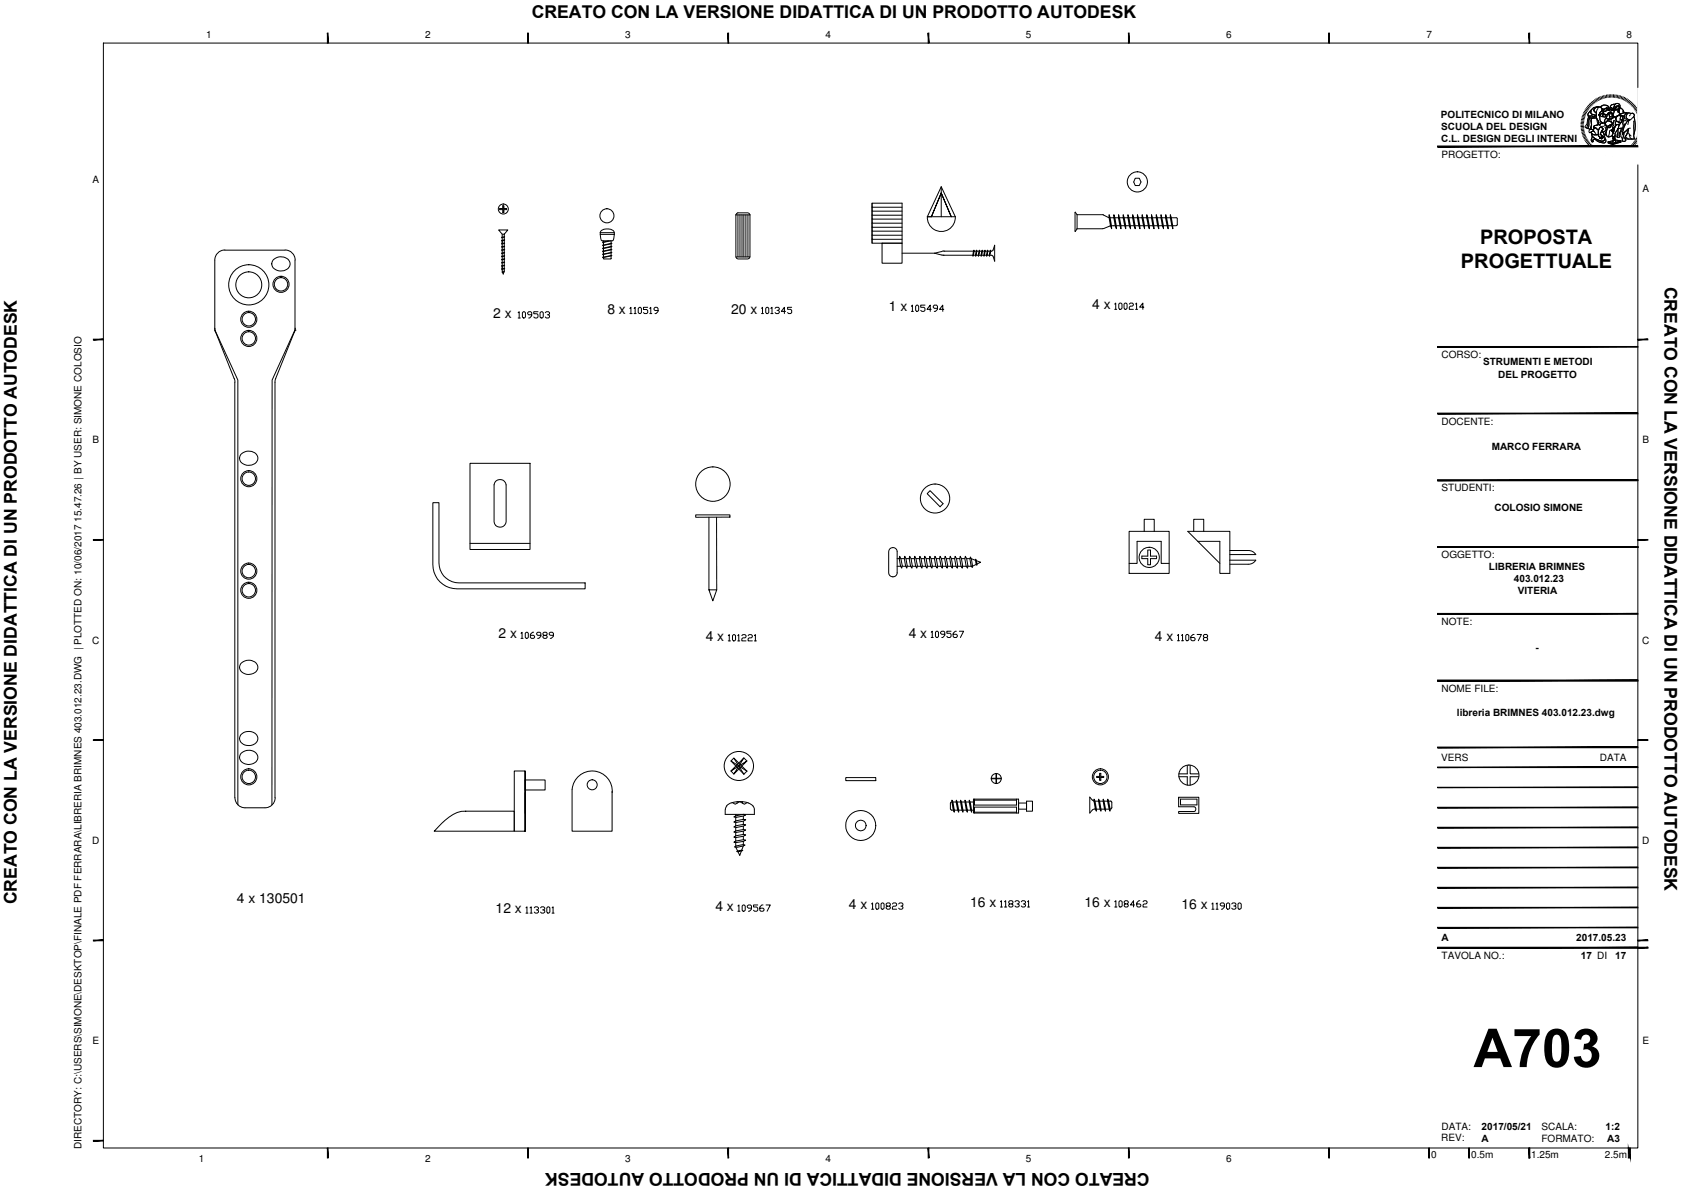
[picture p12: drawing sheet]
<svg xmlns="http://www.w3.org/2000/svg" width="420mm" height="297mm" viewBox="0 0 420 297" stroke-linecap="round" stroke-linejoin="round" font-family="sans-serif">
<g fill="none" stroke="#000" stroke-width=".25">
<path d="M25.8 10.8h383.1v275.8h-383.1zM81.7 8.3h.2v2.5zM81.7 8.3l.2 2.5h-.2zM131.7 8.3h.2v2.5zM131.7 8.3l.2 2.5h-.2zM181.7 8.3h.2v2.5zM181.7 8.3l.2 2.5h-.2zM231.7 8.3h.2v2.5zM231.7 8.3l.2 2.5h-.2zM281.7 8.3h.2v2.5zM281.7 8.3l.2 2.5h-.2zM331.7 8.3h.2v2.5z"/>
<path d="M331.7 8.3l.2 2.5h-.2zM381.7 8.3h.2v2.5zM381.7 8.3l.2 2.5h-.2zM394.7 30.9h.6M394.7 31.2h.6M394.7 31.6h.6M394.7 30.5l.7 .1M394.7 30.2l.7 .1M394.8 29.8l.7 .1M394.9 29.5l.6 .1M395 29.1l.6 .2M395.1 28.8l.6 .2"/>
<path d="M395.2 28.4l.6 .3M395.3 28.1l.7 .3M395.4 31.9l-.7 .1M395.4 32.2l-.7 .1M395.5 32.5l-.7 .1M395.5 27.8l.6 .3M395.5 32.8l-.6 .2M395.6 33.1l-.6 .3M395.7 27.5l.6 .3M395.7 33.5l-.7 .2M395.8 33.8l-.6 .2M395.8 27.2l.6 .3"/>
<path d="M395.9 34.1l-.6 .3M396.1 26.9l.5 .4M396.1 34.4l-.6 .3M396.2 34.7l-.6 .3M396.3 26.6l.5 .4M396.4 34.9l-.6 .4M396.5 26.3l.5 .5M396.5 28.9l1 .1a.58 .58 0 0 0 1-.2l.1 .6-.4 .1-1.2-.1-.4-.2zM396.6 28.9v.4M396.6 35.2l-.6 .4M396.7 29.4l-.2 .4-.1 1.5-.4 .6 .4 .2M396.7 26l.5 .5"/>
<path d="M396.8 35.5l-.6 .4M396.9 29.5h.6l-.3 .6v2.1l-.2 .1-.6-.3zM396.9 27.8l.3-.2-.1 .6 .2 .2 1.1 .4a.89 .89 0 0 1-1.2 .2h-.4l-.4-.3v-.3zM396.9 25.8l.6 .5M396.9 35.7l-.5 .5M397 29.4l-.3 .6v1.5l-.3 .6 .7 .2M397.2 27.6l-.8 .8v.3l.4 .3h.7a.6 .6 0 0 0 1-.2M397.2 36l-.5 .4M397.2 33l.2 .4 .6 .3 1-.2M397.2 25.5l.5 .5M397.4 33.4l.6 .3h.7a.31 .31 0 0 1 .4 0 .31 .31 0 0 1 0 .3l.4 .3-.1 .2 .2-.2 .3 .4-.2-.6 .3 .4-.1-.4 .4 .2-.3-.4a.45 .45 0 0 1-.4-.3 .45 .45 0 0 1 .1-.5l.1-.3a.76 .76 0 0 1 .6 .8l.3 1.1-.5 .5h-.6l-1.6-.8-.5-.5zM397.4 33.4l.1 .5 .7 .7 1.9 .8"/>
<path d="M397.4 29.5l1.2-.1 .4 .8 .1 .9-.7 .2a.42 .42 0 0 0-.5 .2 .42 .42 0 0 0 .1 .5l-.2 .5-.6-.3v-2.1zM397.4 27.3l.5-.5 1.3-.1a.95 .95 0 0 0-1.2 1l.5 .4v.7l-1.2-.4-.2-.3zM397.4 36.2l-.5 .5M397.5 29.5l-.3 .4 .1 2.4M397.5 25.3l.4 .5M397.5 34l.7 .6 1.4 .6 .9-.1 .2-.5 .2 .5-.4 .6-1.7-.4a.74 .74 0 0 0-1.2-.3v.1l.2 .1-.1 .2a.61 .61 0 0 1-.5-.5 .61 .61 0 0 1 .3-.6zM397.5 34v.3a.69 .69 0 0 0 .1 1.1l.2-.2-.2-.1a.52 .52 0 0 1 .5-.4 .52 .52 0 0 1 .5 .4l.9 .5h1.2a.5 .5 0 0 0 .1-.8l-.1-.2M397.6 36.4l-.4 .6M397.7 32.5a.52 .52 0 0 0-.8-.2 .52 .52 0 0 0 .1 .8l.5-.3h.5l.4 .5M397.8 25.1l.4 .6M397.9 36.7l-.4 .5M397.9 32.1l.4-.2 .8 .6-.1 1-1 .2-.6-.3-.2-.4 .7-.2-.1-.4z"/>
<path d="M398 31.4l1.1-.3 .4 .1 .3-.5 .9 .2 .4 .6 .1 .6-.7 .8a.34 .34 0 0 1-.6-.1 .34 .34 0 0 1 .3-.5 .55 .55 0 0 0-.6-.5 .55 .55 0 0 0-.5 .6l-.8-.5-.3 .1-.1-.2zM398.1 24.9l.4 .5M398.1 36.9l-.3 .5M398.2 27l.4-.2a.93 .93 0 0 1 1.4 .5l-.3 .6a.98 .98 0 0 0-.3 1.4l.2 1 .5 .4h-.4l-.2 .5h-.2l-.2-.2v-.5l-.5-1.1-.1-1.3-.3-.2a.53 .53 0 0 1-.3-.5 .53 .53 0 0 1 .3-.4zM398.3 31.8l.7 .7M398.3 31.9l-.3 .2a.4 .4 0 0 0-.1 .7M398.4 24.7l.3 .6M398.4 28.8l-1.1-.4-.2-.2 .1-.7 .7-.7 1.3-.1a.78 .78 0 0 1 .7 .6 .78 .78 0 0 1-.5 .9l-.3 .5 .4 1.4 .2 .3 .4 .2-.5 .2M398.4 37l-.4 .6M398.6 29.4l-1.4 .1-.6-.2-.2 .3a2.45 2.45 0 0 1-.7 2l.3 .3M398.7 29.8l.2 1.4M398.7 24.5l.3 .6"/>
<path d="M398.7 37.2l-.4 .6M398.9 27l-.4 1.1 .1 1.3 .5 1.1v.6l.4 .1 .1-.4M399 37.4l-.4 .6M399 24.3l.3 .7M399.1 31.1l-.7 .2a.42 .42 0 0 0-.5 .2 .42 .42 0 0 0 .1 .5h.1M399.2 26.7a.94 .94 0 0 0-1.2 1l.5 .3M399.2 37.5l-.3 .6M399.3 24.2l.3 .6M399.4 31.9a.47 .47 0 0 1 .6 .1 .47 .47 0 0 1-.1 .6l-.2 .5a.45 .45 0 0 0-.1 .5 .45 .45 0 0 0 .4 .3l.3 .3-.1 .1-.3-.2 .2 .4-.4-.4 .2 .5-.3-.3-.2 .2 .1-.2-.4-.3-.1-.5 .1-1zM399.4 31.9a.46 .46 0 0 1 .7 .1 .46 .46 0 0 1-.2 .6l-.2 .5a.4 .4 0 0 0-.2 .5 .4 .4 0 0 0 .4 .2l.4 .4-.4-.1 .2 .4-.4-.4 .2 .5-.3-.3-.2 .2v-.3l-.3-.2-.1-.5v-.9zM399.4 28.6l.3-.2a.39 .39 0 0 1 .4-.2 .39 .39 0 0 1 .4 .3l-.4 .2 .2 .4-.7-.1zM399.5 28l.9-.4-.1 .4a.42 .42 0 0 1-.6 .4l-.6 .3z"/>
<path d="M399.5 28.6l.1 .4 .7 .1M399.5 37.7l-.2 .6M399.6 26.8l.2-.3 .6-.3 .9 .2a.32 .32 0 0 1 .3 .2 .32 .32 0 0 1-.1 .4 .32 .32 0 0 1-.4-.2l-.4 .4-.8-.1M399.7 24.1l.2 .6M399.7 26.5l.5-.3 1.1 .2a.3 .3 0 0 1 .3 .4 .3 .3 0 0 1-.5 .1l-.8 .4-.5-.3a.24 .24 0 0 1-.2-.2 .24 .24 0 0 1 .1-.3zM399.9 37.8l-.3 .6M399.9 27.1l.4 .2 .8-.5a.55 .55 0 0 1 .2 .7 .55 .55 0 0 1-.6 .3l-.3-.2-.6 .2zM400 24l.2 .6M400.1 30.6a1.49 1.49 0 0 1 1.1 1.2l-.1 .6-.3 .2M400.2 37.9l-.2 .6M400.2 28.6h.9l-.3 .1a.37 .37 0 0 1-.4 .5 .37 .37 0 0 1-.2-.6zM400.2 33l.3 1a.78 .78 0 0 1 .1 .9 .78 .78 0 0 1-.9 .3"/>
<path d="M400.2 28.3l.3 .2M400.3 28l-.1 .2-1 .5M400.3 31.5l-.7 .2M400.3 23.9l.2 .6M400.4 27.6v.3l-.4 .3M400.5 38l-.2 .6M400.5 31.2l.7 .5M400.6 28.5l-.5 .2 .1 .4a.35 .35 0 0 0 .5 .1 .35 .35 0 0 0 .1-.5l.3-.1-.7 .1M400.6 31.7a.7 .7 0 0 1 .2 .9 .7 .7 0 0 1-1 .2M400.7 30.9v-.3l.5-.4h.5a.68 .68 0 0 1 .7 1l-.3-.1-.5 .3-.5 .1 .3 .3 .3 .1 .4-.2 .5-.8-.3-.5-1.1-.2-.5 .7-.2-.1v-.4l.5-.9 .2 .2h1.1l.2-.3 .3-.1v-.3l.6 .2-.1 .4 .3 .5a.79 .79 0 0 0-.2 1.2l-.3 .5a.8 .8 0 0 0-.7 .8l-.2-.1 .2 .3 .3-.1v.4l.2-.3-.4 1.1a1.08 1.08 0 0 1-1.4 0l-.4-.5 .3-.5 .2-1.1M400.7 30.6l.6-.5 .6 .1 .5 .3 .2 .5-.4 .1-.8 .5h-.3zM400.7 23.8l.1 .6"/>
<path d="M400.7 33.5l.8 .7M400.8 38.1l-.2 .6M400.9 27.6h.1M401 27.2l.2 .1M401 32.9l.1 .9M401 29.5l-.4 .6-.1 .7M401.1 23.7v.7M401.1 27.3h-.1M401.1 31.5l1.2-.4-.1 .5-.5 .3zM401.1 38.1l-.1 .7M401.1 32.3l-.3 1-.3 .4M401.3 31.7h-.1"/>
<path d="M401.3 27.4l.5-.2 .4 .1v-.1a.3 .3 0 0 1 .1 .5 .3 .3 0 0 1-.5-.1zM401.3 28.3l.3-.2h.8l.3 .4 .1 .8-.1 .2-.3-.2 .2-.6-.4-.6-.5 .1v.4a.7 .7 0 0 1-.1 1.2l-.6-.3zM401.4 27.1a.79 .79 0 0 1-.8 .7l-.2-.2-.6 .2M401.4 23.7l.1 .6M401.4 38.2l-.1 .7M401.5 35.4l2-.4 1.2 .2-2.1 .6zM401.5 35.4l1.1 .4v.3l-1.1-.4zM401.7 28.2l.5-.1 .3 .3 .1 .6-.2 .7h-.6l-.2-1.2zM401.7 23.6l.1 .7M401.7 38.2v.7M401.8 32.6l-.3 1.6 1-.2M401.8 27.2l.1-.3h.4l.4 .4-.3 .3"/>
<path d="M401.8 31.7h.1M401.9 27l.4-.1 .3 .2 .1 .3-.3 .2-.2-.4v.1l-.4-.1zM401.9 31.3l.2 .1M401.9 31.6l.1 .1M401.9 31.4h.1M402 28.4h.1M402.1 28.4l-.2 .1M402.1 38.2l-.1 .7M402.1 23.6v.7M402.2 32.4l.3 .1a.66 .66 0 0 1 .6-.7l-.4 1.3v-.4l-.3 .1zM402.2 27.3l-.4-.1-.5 .2h.3a.34 .34 0 0 0 .5 .4 .34 .34 0 0 0 .1-.6v.2M402.2 29.7v.7"/>
<path d="M402.3 31.2l-.1 .4-.5 .3-.4-.3M402.3 28.2l.2 .3-.1 .1M402.4 28.4l-.2-.3-.6 .2 .3 1-.2 .5-.7-.3 .3-1.1 .3-.3 .6-.1 .3 .3 .4 1-.3 .2-.2-.4M402.4 38.2v.7M402.4 23.6v.7M402.5 28.7l-.2 .1M402.5 28.5l.1 .4a.48 .48 0 0 1-.7 .1h-.1M402.5 29.4l-.1 .2-.6 .1M402.6 35.8l2.1-.6v.3l-2.1 .6zM402.6 35.8v.3M402.7 32.3l-.1 .8 .2-.3M402.7 27.4a.44 .44 0 0 1 .2 .8l-.2 .4"/>
<path d="M402.7 32h.1M402.7 38.2v.7M402.7 27l.2 .4M402.8 29l-.1-.5 .2-.3a.44 .44 0 0 0 .1-.5 .44 .44 0 0 0-.3-.3l-.3-.4a.42 .42 0 0 1-.4-.5 .42 .42 0 0 1 .4-.4l.5-.1a.26 .26 0 0 1 .3 .2 .26 .26 0 0 1-.2 .3v1.1h.2l.1-.5 .2 .3 .5-.1-.1 .6 .2-.1 .1 .2a.43 .43 0 0 1 .2 .5 .43 .43 0 0 1-.4 .3l-.6 .4M402.8 23.6v.7M402.9 32.3l-.2 .3M402.9 30l-.2 1.4M402.9 29.2l.4 .3M403 34h.1l.2 1.1-.3-.6-.3 .6zM403 31.2l-.4 .3 .1 .5M403 38.2l.1 .7M403.1 31.8a.66 .66 0 0 0-.6 .7l-.3 .1 .2 .2 .3-.1"/>
<path d="M403.1 30.1l-.4 .8M403.2 26.1l-.1-.1a.82 .82 0 0 0-1.1 .7l.1 .1M403.2 23.7l-.1 .6M403.3 27.1l.2 .3 .5-.1M403.3 25.9l.6-.1 .4 .2 .1 1.1-.4 .9 .2-1.3-.1-.4-.6 .2-.3 1.1h-.2a1.67 1.67 0 0 1 .3-1.7zM403.3 25.9l.6-.1a.85 .85 0 0 1 .5 1.2l-.2 .7-.2 .3 .2-1.3-.1-.4-.6 .2-.3 1.1h-.2a1.58 1.58 0 0 1 .3-1.7zM403.4 38.1l.1 .7M403.4 29.2l.2-.1a1.3 1.3 0 0 1 1.5-.1h.1a.74 .74 0 0 1-.2 1.1 .82 .82 0 0 1-1.4 0l-.3-.5zM403.4 26.8l.3 .1M403.5 26.5l.6-.2 .2 .5-.3 .5a.46 .46 0 0 1-.7-.1 .46 .46 0 0 1 .2-.7zM403.5 31.2l.8-.2-.4 1.1-.7 1.1v.8l-.3 .1-.2 .5-.2-1zM403.5 31.2l-1 2.4 .2 1 .4-.6 .2 1.3-.3-.8-.4 1 .1-.9"/>
<path d="M403.5 27.3h.1M403.5 30.2a.71 .71 0 0 0 0 1l.9-.3 .4-.5M403.5 23.7l-.1 .7M403.6 26.9h.1M403.6 27.2h.1M403.7 38.1l.1 .7M403.9 27l.2 .1M403.9 23.7l-.2 .7M404 32.1l.7-.1-.1 .7-.4 .6 .1 .6a.3 .3 0 0 1-.3 .4 .3 .3 0 0 1-.3-.4zM404 27l-.1 .1M404 38l.2 .7M404.1 27.8l.4 .6"/>
<path d="M404.2 30.3h.1M404.2 23.8l-.1 .7M404.3 28.7l.9-.5h.9l-.6 .9zM404.3 31l-.4 1.1-.7 1.1v.9M404.3 37.9l.2 .7M404.4 30.2l-.3 .1M404.4 26.8l.7 .5 .5 .8-.4 .1a.63 .63 0 0 1-.9 .1 .63 .63 0 0 1 0-1zM404.4 26.8l.7 .5 .2 .6M404.4 30.5v.1M404.6 23.9l-.2 .7M404.7 35.2v.3l-2.1 .6-1.1-.4v-.3l1.1 .4 2.1-.6a6.4 6.4 0 0 0-3.2 .2M404.7 37.8l.2 .7"/>
<path d="M404.7 32l-.1 .6a1.4 1.4 0 0 0-.2 1.6 .37 .37 0 0 1-.6 .1 .37 .37 0 0 1 0-.6l.1-1.5M404.9 30.2l.1-.1a.32 .32 0 0 1 .3 .3 .32 .32 0 0 1-.2 .3l.1 .5a.65 .65 0 0 1-.1 .7 .65 .65 0 0 1-.7 .1l-.5 .1 .4-1.1zM404.9 24l-.2 .7M404.9 37.7l.3 .7M405 28.9a.58 .58 0 0 1 .5 .6 .58 .58 0 0 1-.6 .6 .69 .69 0 0 1-.5 .5 .69 .69 0 0 1-.7-.3l-.3-.4 .1-.5 .6-.5 .6 .1-.3 1a.62 .62 0 0 0 .7-.7 .62 .62 0 0 0-.7-.6l-.9 .4-.1 .6M405 29.9l-.1 .4M405 27.7l.5 .5M405.1 32l-1.2 .1M405.1 33.4l-.1 .2 .3 .2M405.2 30.2v1.7l-.6 1.5 .2 .9 .3 .3M405.2 24.2l-.2 .6M405.2 37.6l.3 .6"/>
<path d="M405.4 33.1l1.2-1-.4 1.3a1.28 1.28 0 0 0-.4 1.7l-.2 .2-.6-.1zM405.5 29.1l.4-.8 .3-.1 .9 .2a.55 .55 0 0 1 .9 .1 .55 .55 0 0 1-.3 .8l-.3 .2a1.08 1.08 0 0 1-1.9-.2M405.5 37.5l.3 .6M405.5 30.9v.6M405.6 24.3l-.3 .6M405.8 37.3l.4 .6M405.9 24.5l-.3 .6M406 30.1h-.9M406 34.3l.6 .4M406.1 37.1l.4 .6M406.2 28.2a2.64 2.64 0 0 0-2 .5M406.2 24.6l-.4 .6"/>
<path d="M406.3 37l.5 .5M406.4 33.1l.8 .9M406.4 30.1l-1 1.7-.4 1.7 1.5-1.3 .5-.2M406.5 28.2l.6 .1a.57 .57 0 0 1 .7 .1 .57 .57 0 0 1 .1 .7l.3 1.6-.2 2.2a1.76 1.76 0 0 0 0 1.6l.2 .2-2.5-.1v-.3l.7-1.4 .2-.8-1.6 1.4 .5-2a2.02 2.02 0 0 1 1.4-1.6l-.8-.4a.93 .93 0 0 1 .2-1.2zM406.5 28.2l-.3 .3a.77 .77 0 0 0-.1 1l.8 .4M406.5 24.8l-.4 .6M406.6 32.1l-.4 1.3a1.4 1.4 0 0 0-.4 1.7l-.5 .2a.42 .42 0 0 1-.3-.3 .42 .42 0 0 1 .1-.5l.4-1.4M406.6 36.7l.4 .6M406.6 30.1l-.2 1M406.8 33.5l.2 .9 .4 .3M406.8 25.1l-.4 .5M406.9 36.5l.4 .6"/>
<path d="M407.1 25.3l-.5 .5M407.1 28.6l-.3 .3M407.1 36.3l.5 .5M407.4 25.5l-.5 .5M407.4 36.1l.4 .5M407.6 35.9l.5 .4M407.6 25.7l-.5 .5M407.8 35.6l.5 .4M407.8 30.2l.1 3.4M407.9 29.1a9.1 9.1 0 0 1 0 5l.3 .6-2.5-.1M407.9 26l-.5 .5M408 35.3l.5 .5"/>
<path d="M408.1 26.2l-.5 .5M408.2 35.1l.5 .4M408.3 26.5l-.5 .4M408.3 34.8l.6 .4M408.5 34.5l.6 .3M408.5 26.8l-.5 .4M408.6 34.2l.7 .3M408.8 27.1l-.6 .4M408.8 34l.6 .2M408.9 33.7l.6 .2M408.9 27.4l-.5 .3M409 33.3l.6 .2"/>
<path d="M409.1 27.7l-.6 .3M409.1 33l.6 .2M409.1 32.7l.7 .1M409.2 32.4l.7 .1M409.3 28l-.6 .3M409.3 32l.6 .1M409.3 31.5h.7M409.3 31.2h.7M409.3 31.7l.7 .1M409.4 28.4l-.6 .2M409.6 28.7l-.7 .2M409.6 29l-.6 .3"/>
<path d="M409.7 29.4l-.6 .1M409.8 29.7l-.6 .1M409.9 30.1l-.7 .1M409.9 30.4l-.6 .1M410 30.8h-.7M124.5 57.4h2.3l-.9 1.1h-.5zM124.7 52.1h.8M125.3 59.2l.7-.1-.7 .3zM125.4 58.5v2.3M125.5 52.1v-.7h.3v.7h.7v.2h-.7M125.5 52.1h-.8v.2h.8v.8h.3v-.8M125.8 51.4v.7h.7"/>
<path d="M125.8 52.3v.8M125.9 58.5v2.2M149.8 58.1v.4h3.6M149.8 58.1h3.6v.4M149.8 58.1a2 2 0 0 1 2.7-.9l.6 .3 .3 .6M149.9 58.5h.1M153.4 58.5l-.3 1.4-.3 .2h-2.6l-.4-1.6M183.7 53.6l.5-.5h2.5l.5 .5M183.7 53.6v10.5l.5 .5h2.5l.5-.5v-10.5M183.7 53.6h3.5M184.1 53.1h.1M184.2 53.6v10.5"/>
<path d="M184.7 53.6v10.5M185.2 53.6v10.5M185.7 53.6v10.5M186.2 53.6v10.5M186.7 53.6v10.5M217.7 51.7v1h7.5M217.7 52.7v1h7.5M217.7 53.7v1h7.5M217.7 54.7v1h7.5M217.7 55.7v1h7.5M217.7 56.7v1h7.5M217.7 57.7v1h7.5"/>
<path d="M217.7 58.7v1h7.5M217.7 50.7v10M225.2 51.7h-7.5v-1h7.5v10h-7.5v-1M231.5 54.1h1l2.5-5.9-2.5 5.9M231.5 54.1a3.5 3.5 0 0 0 3.5 3.7 3.5 3.5 0 0 0 3.5-3.7M235 46.6l3.5 7.5h-7zM235 48.2l2.5 5.9-2.5-5.9M235 46.6v7.5M268.4 57.7h.1M268.5 53l.4 .6M268.5 53l-.1 4.7M268.9 53.6h6.6"/>
<path d="M268.9 53.6v3.5M268.9 57.1l-.4 .6M268.9 57.1h6.4M275.5 53.7l1.2 .6M276.7 54.2l.2 .1M276.9 53.6l.6 3.5-.3-.8zM277.1 56.4l-1.8 .7M277.1 54.4h1M277.3 56.4h-.2M277.5 56.3h.9M278.1 53.6l.6 3.5-.3-.8zM278.3 54.4h.9"/>
<path d="M278.7 56.3h.9M279.3 53.6l.6 2.7v.8l-.7-2.7zM279.5 54.4h.9M279.9 56.3h.9M280.4 53.6l.6 2.7v.8l-.6-2.7zM280.7 54.4h.9M281 56.3h.9M281.6 53.6l.6 3.5-.3-.8zM281.8 54.4h1M282.2 56.3h.9M282.8 53.6l.6 3.5-.3-.8zM283 54.4h1"/>
<path d="M283.4 56.3h.9M283.4 44.5h1l.4 .9-.4 .9h-1l-.4-.9zM284 53.6l.6 3.5-.3-.8zM284.2 54.4h.9M284.6 56.3h.9M285.1 53.6l.6 2.7v.8l-.6-2.7zM285.4 54.4h.9M285.7 56.3h1M286.3 53.6l.6 2.7v.8l-.6-2.7zM286.5 54.4h1M286.9 56.3h.9M287.5 53.6l.6 3.5-.3-.8z"/>
<path d="M287.7 54.4h1M288.1 56.3h.9M288.7 53.6l.6 3.5-.3-.8zM288.9 54.4h.9M289.3 56.3h.9M289.8 53.6l.7 3.5-.3-.8zM290.1 54.4h.9M290.4 56.3h1M291 53.6l.6 2.7v.8l-.6-2.7zM291.2 54.4h1M291.6 56.3h1M292.2 53.6l.6 3.5-.6-2.7z"/>
<path d="M292.4 54.4h1.4l.1 1.7M292.8 56.3h.9M293.9 56.1l-.2 .2M56.1 62.4h15.1a2.52 2.52 0 0 1 2.5 2.5M56.1 62.4a2.52 2.52 0 0 0-2.5 2.5v17.1l.2 .9M68.2 64.9a2.66 2.66 0 0 1 4.1 .5 1.93 1.93 0 0 1-2.3 2.2 1.8 1.8 0 0 1-1.8-.7 1.8 1.8 0 0 1 0-2zM73.6 64.9v17.1M125.3 67.1l.7-.1zM125.3 66.3l.7-.1-.7 .3zM125.3 65.6l.7-.2zM125.3 64.8l.7-.2zM125.3 64l.7-.2-.7 .3z"/>
<path d="M125.3 63.2l.7-.2zM125.3 62.4l.7-.2zM125.3 61.6l.7-.1-.7 .2zM125.3 60.8l.7-.1zM125.3 60l.7-.1zM125.4 67.9l.5-.1-.5 .2zM125.4 67.2l.1 .7M125.4 60.9v.7M125.4 61.7v.7M125.4 62.5v.7M125.4 63.3v.7M125.4 64v.8"/>
<path d="M125.4 64.9v.6M125.4 65.7v.6M125.4 66.4v.7M125.8 67.9l-.2 .5-.1-.4M125.9 67.1l-.1 .7M125.9 60.8v.7M125.9 61.6v.7M125.9 62.4v.7M125.9 63.2v.6M125.9 64v.6M125.9 64.7v.7M125.9 65.5v.7"/>
<path d="M125.9 66.3v.7M150.5 64.2l2.2-.4zM150.5 63.5l2.2-.5zM150.5 62.7l2.2-.5-2.2 .6zM150.5 62l2.2-.5zM150.5 61.2l2.2-.5zM150.7 64.5l.1 .1M150.7 60.1v4.4M150.7 64.6h1.8M152 60.1l-1.5 .4 1.9-.4M152.6 60.1v4.4M152.6 64.5l-.1 .1"/>
<path d="M183.7 64.1h3.5M220.2 60.7h5v5h-5zM225.2 63.2h8.1M233.3 63.2l2.2 .5h7.4M235.1 62.8l-1.8 .4M235.6 62.7h7.4M235.7 62.7h-.5M243 63.7h.5M243.1 62.4l-.2 1.6zM243.2 62.7h.5M243.7 63.7h.5M243.8 62.4l-.2 1.6z"/>
<path d="M243.9 62.7h.5M244.4 63.7h.5M244.5 62.4l.1 .3-.4 1.3zM244.6 62.7h.5M245.1 63.7h.5M245.2 62.4l-.3 1.6zM245.3 62.7h.5M245.8 63.7h.5M245.9 62.4l-.3 1.6zM245.9 62.7h.6M246.5 63.7h.5M246.6 62.4l-.3 1.6z"/>
<path d="M246.6 62.7h.6M247.3 62.4v.3l-.3 1.3zM247.3 62.7l.6-.3 .4-1.2v4l-.5-1.3-.7-.2M23.3 84.8l2.5-.1v.1zM23.3 84.7h2.5l-2.5 .1zM53.7 82.4l5.7 12.5v106M53.8 82.9l4.6 11.6M58.5 94.5l.2 .9M58.6 95.4v103.7M73.5 82.9l-4.7 11.6-.1 .9v103.7M73.6 82.4l-5.7 12.5v106M73.6 82.4h.1"/>
<path d="M73.7 81.9l-.2 1M408.9 84.8l2.5-.1v.1zM408.9 84.7h2.5l-2.5 .1zM60.1 113.4a2.66 2.66 0 0 1 4.2 .5 1.94 1.94 0 0 1-2.3 2.3 1.8 1.8 0 0 1-1.8-.8 1.8 1.8 0 0 1-.1-2zM117.3 115.7h15v21.5h-15zM23.3 134.8l2.5-.1v.1zM23.3 134.7h2.5l-2.5 .1zM108.1 125.5h1.5v15a4.9 4.9 0 0 0 5 5h31.5v1.5h-32a6 6 0 0 1-6-6zM117.3 135.6h15M123.7 120.1a1.55 1.55 0 0 1 1.6-.3 1.55 1.55 0 0 1 1.1 1.2v9.3a1.51 1.51 0 0 1-1.6 1.3 1.51 1.51 0 0 1-1.5-1.3v-9.3zM173.7 128.5h8.5v.6h-8.5zM177 129.1v18.1l1 2.8 .9-2.8h-1.9"/>
<path d="M178.9 129.1v18.1M223 136.7a1.01 1.01 0 0 0-1.1 1v5.3a1.02 1.02 0 0 0 1.1 1M223 136.7a1 1 0 0 1 1 1v5.3a1 1 0 0 1-1 1M224 139.4h.5M224.5 139.4h.1M224.6 138.9l.3 .5 .3 1.7-.1 .7-.3-.5-.3-1.9zM224.9 139.4h.9M225.9 138.9l.3 .5 .3 1.7-.1 .7-.3-.5-.3-1.9zM226.2 139.4h.8M227.1 138.9l.3 .5 .3 1.7v.7l-.4-.5-.3-1.9zM227.4 139.4h.8M228.4 138.9l.3 .5 .3 1.7-.1 .7-.3-.5-.4-1.9z"/>
<path d="M228.7 139.4h.8M229.6 138.9l.3 .5 .3 1.7v.7l-.3-.5-.4-1.9zM229.9 139.4h.8M230.9 138.9l.3 .5 .3 1.8-.1 .6-.3-.4-.4-2zM231.2 139.4h.8M232.1 138.9l.3 .5 .3 1.8v.6l-.3-.4-.4-2zM232.2 122.5l3.2 3.2-.7 .8-3.2-3.3zM232.4 139.4h.9M233.4 138.9l.4 .5 .2 1.8v.6l-.4-.4-.3-2zM233.7 139.4h.9M234.7 138.9l.3 .5 .3 1.7-.1 .7-.3-.5-.3-1.9zM235 139.4h.8"/>
<path d="M236 138.9l.2 .5 .4 1.7-.1 .7-.3-.5-.4-1.9zM236.2 139.4h.9M237.2 138.9l.3 .5 .3 1.7-.1 .7-.3-.5-.3-1.9zM237.5 139.4h.9M238.5 138.9l.3 .5 .3 1.8-.1 .6-.3-.4-.4-2zM238.8 139.4h.8M239.7 138.9l.3 .5 .3 1.8-.1 .6-.3-.4-.3-2zM240 139.4h.9M241 138.9l.3 .5 .3 1.8-.1 .6-.3-.4-.3-2zM241.3 139.4h.8M242.3 139l.2 .6 .2 2-.3-.4-.3-1.7zM242.5 139.4l1 .5"/>
<path d="M243.6 139.6l.3 1.5zM243.7 140l1.1 .3-.9 .5M281.9 132.6h10v10.5h-10zM285.1 139.4h1.4v1.6M285.1 138.8v.7M285.7 132.6v-3h2.4v3M286.5 137.3v1.5h-1.4M286.6 137.3h.6v1.5h1.5v.7l-1.5-.1v1.6M298 132.6v-3h2.5v3M299 135.1h5.5v8h2.5v-10.5h-10.5l8 8M307 139.8h6.5M307 137.4h4.6"/>
<path d="M311.7 137.4l1.2 .4 .6 .6h-6.5M313.5 139.8l-.6 .7-1.2 .3M408.9 134.8l2.5-.1v.1zM408.9 134.7h2.5l-2.5 .1zM224 141.4h.9M225.2 141.4h.9M226.5 141.4h.9M227.7 141.4h.9M229 141.4h.9M230.2 141.4h.9M231.5 141.4h.9M232.7 141.4h1"/>
<path d="M234.1 141.4h.8M235.3 141.4h.9M236.5 141.4h.9M237.8 141.4h.9M239 141.4h.9M240.3 141.4h.9M241.6 141.4h.9M243.7 140.9l-.9 .5M281.9 140.6h2v-5.5h6v5.5h2M286.6 140.9h.6M307 140.8h4.6M60.1 165.6a2.41 2.41 0 0 1 2.5-.8 2.41 2.41 0 0 1 1.8 2 2.39 2.39 0 0 1-2.4 1.6 2.39 2.39 0 0 1-2.2-1.8z"/>
<path d="M23.3 184.8l2.5-.1v.1zM23.3 184.7h2.5l-2.5 .1zM58.7 199.1a2.52 2.52 0 0 0 2.5 2.5h5a2.52 2.52 0 0 0 2.5-2.5M60.1 183.4a2.51 2.51 0 0 1 4.3 .8 2.34 2.34 0 0 1-4 1.3l-.4-.5-.2-.6zM60.1 188.1a2.41 2.41 0 0 1 2.5-.8 2.41 2.41 0 0 1 1.8 1.9 2.39 2.39 0 0 1-2.4 1.6 2.39 2.39 0 0 1-2.2-1.7zM131.1 194.7h5v2.5h-5zM131.1 192.4v15.1v-15.1h-2.7v15.1h2.7M131.1 197.9v5M142.8 197.1v10.4h10v-10M142.8 197a5 5 0 0 1 5.5-4.5 5 5 0 0 1 4.5 5.4M182.5 192.4l4-2.5-3.3 3.3-.7-.8 3.2-3.2-2.5 4M182.5 189.9l4 2.6"/>
<path d="M183.2 189.2l2.5 4.1M185.7 189.2l.8 .7M186.5 192.5l-3.3-3.3-.7 .7 3.2 3.4M186.5 192.5l-.8 .8M211.1 194.1h7.5v.8h-7.5zM237.6 199.7l.3 .5 .3 2.5-.2-.5zM238.7 199.7l.6 3-.2-.5zM239.8 199.7l.3 .5 .3 2.5-.3-.5zM240.9 199.7l.6 3-.3-.5zM242 199.7l.2 .5 .4 2.5zM243 199.5h11.3v3.4h-11.3zM243.3 199.5v1.5h10.5v-1.5"/>
<path d="M243.3 199.7h10.5M247.5 194.4h1.2v1.2M248.7 193.1v1.2h-1.2M248.8 193.1v1.2h1.2M250 194.4h-1.2v1.2M256.3 200h1.5v2.5h-1.5zM272.7 199.7l-.6-.7v3.9l.6-.7M272.7 199.7l.4 .2M273.1 199.5l.3 .5 .3 2.5-.2-.5zM273.4 200h.9M273.8 194.1h.8v.7M274.3 199.5l.2 .5 .4 2.5-.3-.5z"/>
<path d="M274.5 200h.9M274.6 193.8h-.8v.3h.8v.7h.2v-.7M274.6 193.8v-.8h.2v.8h.7v.3h-.7M274.6 193v.8M274.8 194.1h.7M275.4 199.5l.6 3-.3-.5zM275.6 200h.9M276.6 199.5l.5 2.5v.5l-.6-2.5zM276.8 200h.5l.3 .3M294.2 199h5.1v4h-5.1v-.4h3.9a.66 .66 0 0 0 .3-1.1l-4.2-.1zM294.2 199v.5M294.3 193.9h2.1v2.1"/>
<path d="M294.7 199.5h4.1v1.4h-4.1zM296.4 191.1v2.1h-2.1M297.1 191.1v2.1h2.1M299.2 193.9h-2.1v2.1M408.9 184.8l2.5-.1v.1zM408.9 184.7h2.5l-2.5 .1zM110.3 205.5a8.4 8.4 0 0 1 6-3h12.1v5h-20zM182.6 200.4l-1.2 .7M182.6 200.4a5.6 5.6 0 0 1 5.4 .8M182.9 200.4l.6 .3 1.2-.6 1.1 .6 .7-.3M183.2 210.2l.5-.3 1.9-.3 .6 .1-.6 .3-1.8 .3zM183.2 205.2l.5-.3 1.9-.4 .6 .1-.6 .4-1.7 .3z"/>
<path d="M183.2 206.4l.5-.3 1.9-.3 .6 .1-.6 .3-1.7 .3zM183.2 207.7l.5-.3 1.9-.3 .6 .1-.6 .3-1.8 .3zM183.2 209l.5-.4 1.9-.3 .6 .1-.6 .3-1.8 .3zM183.2 203.9l.5-.3 1.9-.3 .6 .1-.6 .3-1.7 .3zM183.4 211.4l.4-.2 1.7-.4 .5 .1-2 .6zM183.7 211.5l.4 .9M183.7 203.3v.3M183.7 204v.9M183.7 205.2v1M183.7 206.5v.9M183.7 207.8v.9M183.7 209v.9"/>
<path d="M183.7 210.3v.9M183.9 212.6l1.5-.3zM184 200.2v.3M185.1 212.5l-.4 1-.5-.9M185.4 200.2v.3M185.6 203.3h.1M185.6 211.2l-.4 1M185.6 203.7v.9M185.6 205v.8M185.6 206.2v.9M185.6 207.5v.8M185.6 208.7v.9"/>
<path d="M185.6 210v.9M187.9 201.2l.4 .6v1.5h-7.3v-1.2l.5-.9M237.3 200.4v1.6l.2 .2M237.5 202.2h.5M237.6 200.2l-.3 .2M237.9 200.2h.8M238.2 202.2h.9M239 200.2h.8M239.3 202.2h.8M240.1 200.2h.8M240.4 202.2h.8M241.1 200.2h.9"/>
<path d="M241.5 202.2h.8M242.2 200.2h.8M242.6 202.2h.4M243.3 202.9v-1.4h10.5v1.4M243.3 202.7h10.5M256.3 200.4h-2v1.6h2M273.3 202h.2M273.4 201.9l-.7 .3M273.7 202h.9M274.9 202h.8M276 202h.9M277.1 202h.1"/>
<path d="M277.4 201.9h-.2M277.5 201.8l-.1 .1M277.6 200.3l-.1 1.4M23.3 234.8l2.5-.1v.1zM23.3 234.7h2.5l-2.5 .1zM408.9 234.8l2.5-.1v.1zM408.9 234.7h2.5l-2.5 .1zM23.3 284.8l2.5-.2v.2zM23.3 284.6h2.5l-2.5 .2zM81.7 286.6h.2v2.5zM81.7 286.6l.2 2.5h-.2zM131.7 286.6h.2v2.5z"/>
<path d="M131.7 286.6l.2 2.5h-.2zM181.7 286.6h.2v2.5zM181.7 286.6l.2 2.5h-.2zM231.7 286.6h.2v2.5zM231.7 286.6l.2 2.5h-.2zM281.7 286.6h.2v2.5zM281.7 286.6l.2 2.5h-.2zM331.7 286.6h.2v2.5zM331.7 286.6l.2 2.5h-.2zM356.7 286.6l.2 2.5h-.2zM356.7 286.6h.2v2.5zM366.7 286.6h.1v2.5z"/>
<path d="M366.7 286.6l.1 2.5h-.1zM381.7 286.6h.2v2.5zM381.7 286.6l.2 2.5h-.2zM406.5 286.6h.5v2.5zM406.5 286.6l.5 2.5h-.5z"/>
<circle cx="125.7" cy="52.2" r="1.25"/>
<circle cx="151.5" cy="53.9" r="1.76"/>
<circle cx="283.9" cy="45.4" r="2.52"/>
<circle cx="62.1" cy="71.1" r="3.2"/>
<circle cx="62.1" cy="79.7" r="1.67"/>
<circle cx="62.1" cy="79.7" r="2.01"/>
<circle cx="62.1" cy="71.1" r="5"/>
<circle cx="70.2" cy="71" r="2.01"/>
<circle cx="70.2" cy="71" r="1.67"/>
<circle cx="62.1" cy="84.5" r="1.67"/>
<circle cx="62.1" cy="84.5" r="2.01"/>
<circle cx="62.1" cy="119.5" r="1.67"/>
<circle cx="62.1" cy="119.5" r="2.01"/>
<circle cx="178" cy="120.8" r="4.3"/>
<circle cx="233.4" cy="124.5" r="3.6"/>
<circle cx="286.9" cy="139.1" r="2.52"/>
<circle cx="62.1" cy="142.6" r="1.67"/>
<circle cx="62.1" cy="147.3" r="2.01"/>
<circle cx="62.1" cy="147.3" r="1.67"/>
<circle cx="62.1" cy="142.6" r="2.01"/>
<circle cx="62.1" cy="193.9" r="1.67"/>
<circle cx="62.1" cy="193.9" r="2.01"/>
<circle cx="147.8" cy="195.9" r="1.25"/>
<circle cx="184.4" cy="191.2" r="3.6"/>
<circle cx="248.7" cy="194.3" r="1.25"/>
<circle cx="274.7" cy="193.9" r="1.67"/>
<circle cx="274.7" cy="193.9" r="2.01"/>
<circle cx="296.8" cy="193.5" r="2.52"/>
<circle cx="214.9" cy="206.1" r="3.7"/>
<circle cx="214.9" cy="206.1" r="1.33"/>
</g>
<g fill="#000">
<path d="M81.7 8.3l.2 2.5v-2.5zM81.7 8.3l.2 2.5h-.2z"/>
<path d="M131.7 8.3l.2 2.5v-2.5zM131.7 8.3l.2 2.5h-.2z"/>
<path d="M181.7 8.3l.2 2.5v-2.5zM181.7 8.3l.2 2.5h-.2z"/>
<path d="M231.7 8.3l.2 2.5v-2.5zM231.7 8.3l.2 2.5h-.2z"/>
<path d="M281.7 8.3l.2 2.5v-2.5zM281.7 8.3l.2 2.5h-.2z"/>
<path d="M331.7 8.3l.2 2.5v-2.5zM331.7 8.3l.2 2.5h-.2z"/>
<path d="M381.7 8.3l.2 2.5v-2.5zM381.7 8.3l.2 2.5h-.2z"/>
<path d="M23.3 84.8h2.5v-.1zM23.3 84.7h2.5l-2.5 .1z"/>
<path d="M408.9 84.8h2.5v-.1zM408.9 84.7h2.5l-2.5 .1z"/>
<path d="M23.3 134.8h2.5v-.1zM23.3 134.7h2.5l-2.5 .1z"/>
<path d="M408.9 134.8h2.5v-.1zM408.9 134.7h2.5l-2.5 .1z"/>
<path d="M23.3 184.8h2.5v-.1zM23.3 184.7h2.5l-2.5 .1z"/>
<path d="M408.9 184.8h2.5v-.1zM408.9 184.7h2.5l-2.5 .1z"/>
<path d="M23.3 234.8h2.5v-.1zM23.3 234.7h2.5l-2.5 .1z"/>
<path d="M408.9 234.8h2.5v-.1zM408.9 234.7h2.5l-2.5 .1z"/>
<path d="M23.3 284.8h2.5v-.2zM23.3 284.6h2.5l-2.5 .2z"/>
<path d="M81.7 286.6l.2 2.5v-2.5zM81.7 286.6l.2 2.5h-.2z"/>
<path d="M131.7 286.6l.2 2.5v-2.5zM131.7 286.6l.2 2.5h-.2z"/>
<path d="M181.7 286.6l.2 2.5v-2.5zM181.7 286.6l.2 2.5h-.2z"/>
<path d="M231.7 286.6l.2 2.5v-2.5zM231.7 286.6l.2 2.5h-.2z"/>
<path d="M281.7 286.6l.2 2.5v-2.5zM281.7 286.6l.2 2.5h-.2z"/>
<path d="M331.7 286.6l.2 2.5v-2.5zM331.7 286.6l.2 2.5h-.2z"/>
<path d="M356.7 286.6v2.5h.2zM356.7 286.6h.2v2.5z"/>
<path d="M366.7 286.6l.1 2.5v-2.5zM366.7 286.6l.1 2.5h-.1z"/>
<path d="M381.7 286.6l.2 2.5v-2.5zM381.7 286.6l.2 2.5h-.2z"/>
<path d="M381.7 286.6l.2 2.5v-2.5zM381.7 286.6l.2 2.5h-.2z"/>
<path d="M406.5 286.6l.5 2.5v-2.5zM406.5 286.6l.5 2.5h-.5z"/>
</g>
<path d="M383.9 36.6l30.7 4.3-5.7-4.3zM383.9 36.6l30.7 4.3h-30.7z" fill="#fff"/>
<path d="M383.9 36.6h25l5.7 4.3zM383.9 36.6l30.7 4.3h-30.7z" fill="none" stroke="#fff" stroke-width=".25"/>
<path d="M408.9 22.1h5.7l-5.7 14.5zM414.6 22.1l-5.7 14.5 5.7 4.3z" fill="#fff"/>
<path d="M383.9 36.6h25v-14.5h5.7v18.8h-30.7zM408.9 22.1h5.7l-5.7 14.5zM414.6 22.1v18.8l-5.7-4.3z" fill="none" stroke="#fff" stroke-width=".25"/>
<g fill="#000">
<path d="M358.9 36.7h50v-.3zM358.9 36.4h50l-50 .3z"/>
<path d="M358.9 86.7h50v-.2zM358.9 86.5h50l-50 .2z"/>
<path d="M358.9 119.8v.2l50-.2zM358.9 120l50-.2v.2z"/>
<path d="M358.9 103.3h50v-.2zM358.9 103.1h50l-50 .2z"/>
<path d="M358.9 120h50v-.2zM358.9 119.8h50l-50 .2z"/>
<path d="M358.9 136.5v.2l50-.2zM358.9 136.7l50-.2v.2z"/>
<path d="M358.9 136.5v.2l50-.2zM358.9 136.7l50-.2v.2z"/>
<path d="M358.9 136.5v.2l50-.2zM358.9 136.7l50-.2v.2z"/>
<path d="M358.9 136.5v.2l50-.2zM358.9 136.7l50-.2v.2z"/>
<path d="M358.9 153.1v.2l50-.2zM358.9 153.3l50-.2v.2z"/>
<path d="M358.9 169.8v.2l50-.2zM358.9 170l50-.2v.2z"/>
<path d="M358.9 169.8v.2l50-.2zM358.9 170l50-.2v.2z"/>
<path d="M358.9 196.5h50zM358.9 196.6l50-.1z"/>
<path d="M358.9 191.5v.1l50-.1zM358.9 191.6l50-.1v.1z"/>
<path d="M358.9 186.5v.1l50-.1zM358.9 186.6l50-.1v.1z"/>
<path d="M358.9 216.5v.1l50-.1zM358.9 216.6l50-.1v.1z"/>
<path d="M358.9 211.5v.1l50-.1zM358.9 211.6l50-.1v.1z"/>
<path d="M358.9 206.5v.1l50-.1zM358.9 206.6l50-.1v.1z"/>
<path d="M358.9 201.5v.1l50-.1zM358.9 201.6l50-.1v.1z"/>
<path d="M358.9 236.5v.1l50-.1zM358.9 236.6l50-.1v.1z"/>
<path d="M358.9 236.5v.1l50-.1zM358.9 236.6l50-.1v.1z"/>
<path d="M358.9 231.5v.1l50-.1zM358.9 231.6l50-.1v.1z"/>
<path d="M358.9 226.5v.1l50-.1zM358.9 226.6l50-.1v.1z"/>
<path d="M358.9 221.5v.1l50-.1zM358.9 221.6l50-.1v.1z"/>
<path d="M408.9 236.6h2.5v-.1zM408.9 236.5h2.5l-2.5 .1z"/>
<path d="M408.9 236.6h2.5v-.1zM408.9 236.5h2.5l-2.5 .1z"/>
</g>
<g fill="none" stroke="#000" stroke-width=".25">
<path d="M358.9 36.7l50-.3v.3zM358.9 36.4h50l-50 .3zM129.4 78.1l.2-.3v1.6M129.4 79.4h.5M130.7 77.8l.5 .3v1l-.3 .3-.5-.3v-1zM132.7 78.6h-.7l-.3-.5 .3-.3h.5l.2 .3v.7l-.5 .6h-.2M134.3 77.8h-1v.5h.8l.2 .3v.5l-.2 .3h-.6l-.2-.3M134.8 78.1l.3-.3 .5 .3v1l-.2 .3-.6-.3zM136.1 78.1l.3-.3h.5l.3 .3-.3 .5h-.3M136.9 78.6l.3 .2-.3 .6h-.5l-.3-.3M157.3 77l.2-.3v1.6M157.3 78.3h.5"/>
<path d="M158.3 77l.3-.3v1.6M158.3 78.3h.5M159.6 76.7h.3l.2 .3v1l-.2 .3-.6-.3v-1zM161.7 76.7h-1.1v.6h.8l.3 .2v.5l-.3 .3h-.5l-.3-.3M162.2 77l.3-.3v1.6M162.2 78.3h.5M164.3 77.5h-.8l-.2-.2 .2-.6h.5l.3 .3v.8l-.5 .5h-.3M190.1 77l.3-.3v1.6M190.1 78.3h.5M191.2 77l.2-.3 .5 .3v1l-.2 .3-.5-.3zM192.4 77l.3-.3v1.6M192.4 78.3h.6"/>
<path d="M193.5 77l.2-.3h.6l.3 .3-.3 .5h-.3M194.3 77.5l.3 .2-.3 .6h-.6l-.2-.3M196.1 77.7h-1l.7-1v1.6M197.6 76.7h-1v.5h.8l.2 .3v.5l-.2 .3h-.5l-.3-.3M227.5 76.5l.3-.3v1.5M227.5 77.7h.5M228.8 76.2h.3l.2 .3v1l-.2 .2-.5-.2v-1zM230.9 76.2h-1v.5h.8l.2 .3v.5l-.2 .2h-.5l-.3-.2M232.5 77.2h-1.1l.8-1v1.5M234 77h-.8l-.2-.3 .2-.5h.6l.2 .3v.7l-.5 .5h-.3M235.6 77.2h-1l.8-1v1.5M278.3 75.9l.2-.3v1.6"/>
<path d="M278.3 77.2h.5M279.3 75.9l.3-.3 .5 .3v1l-.2 .3h-.3l-.3-.3zM280.6 75.9l.3-.3 .5 .3v1l-.3 .3h-.2l-.3-.3zM281.9 75.9l.3-.3h.5l.2 .3-.2 .5h-.5l-.3 .3v.5h1M283.5 75.9l.2-.3v1.6M283.5 77.2h.5M285.6 76.7h-1.1l.8-1.1v1.6M358.9 86.7l50-.2v.2zM358.9 86.5h50l-50 .2zM358.9 103.3l50-.2v.2zM358.9 103.1h50l-50 .2zM358.9 120l50-.2v.2z"/>
<path d="M358.9 119.8h50l-50 .2zM358.9 136.5h50l-50 .2zM358.9 136.7l50-.2v.2zM130.1 158.1l.2-.3v1.5M130.1 159.3h.5M131.4 157.8l.5 .3v1l-.3 .2-.5-.2v-1zM133.2 157.8h-.2l-.6 .5v.8l.3 .2h.5l.3-.2-.3-.5h-.8M135 158.6h-.8l-.2-.3 .2-.5h.6l.2 .3v.7l-.5 .5h-.3M135.8 158.6l-.3-.3 .3-.5h.5l.3 .5-.3 .3h-.5l-.3 .5 .3 .2h.5l.3-.2-.3-.5M138.2 158.6h-.8l-.3-.3 .3-.5h.5l.3 .3v.7l-.6 .5h-.2M181.8 158.7l.3-.3v1.6M181.8 160h.6"/>
<path d="M183.1 158.4l.5 .3v1l-.2 .3-.5-.3v-1zM184.2 158.7l.2-.3v1.6M184.2 160h.5M185.2 158.7l.2-.3h.6l.3 .3-.3 .5h-.6l-.2 .3v.5h1.1M186.8 158.7l.2-.3h.6l.2 .3-.2 .5h-.6l-.2 .3v.5h1M188.3 158.7l.3-.3v1.6M188.3 160h.5M232.5 157.8l.2-.2v1.5M232.5 159.1h.5M233.5 157.8l.3-.2 .5 .2v1l-.3 .3h-.2l-.3-.3zM235.9 158.3h-.8l-.3-.2v-.3l.3-.2h.5l.3 .2v.8l-.5 .5h-.3M237.4 157.6h-1v.5h.8l.2 .2v.5l-.2 .3h-.6l-.2-.3"/>
<path d="M238.7 157.6h-.2l-.6 .5v.7l.3 .3h.5l.3-.3-.3-.5h-.8M239.5 157.6h1.1l-.8 1.5M293.9 158.6l.3-.2v1.5M293.9 159.9h.6M295 158.6l.2-.2v1.5M295 159.9h.5M296 158.6l.3-.2 .5 .2v1.1l-.3 .2-.5-.2zM298.1 158.4h-.3l-.5 .5v.8l.3 .2h.5l.3-.2-.3-.6h-.8M298.9 158.4h1l-.7 1.5M300.7 159.1l-.3-.2 .3-.5h.5l.3 .2-.3 .5h-.5l-.3 .3 .3 .5h.5l.3-.2-.3-.6M358.9 153.1h50l-50 .2zM358.9 153.3l50-.2v.2z"/>
<path d="M358.9 169.8h50l-50 .2zM358.9 170l50-.2v.2zM358.9 196.5h50zM358.9 196.6l50-.1zM358.9 191.5h50l-50 .1zM358.9 191.6l50-.1v.1zM358.9 186.5h50l-50 .1zM358.9 186.6l50-.1v.1zM358.9 216.5h50l-50 .1zM358.9 216.6l50-.1v.1zM358.9 211.5h50l-50 .1zM358.9 211.6l50-.1v.1z"/>
<path d="M358.9 206.5h50l-50 .1zM358.9 206.6l50-.1v.1zM358.9 201.5h50l-50 .1zM358.9 201.6l50-.1v.1zM131.3 226.6l.3-.2v1.5M131.3 227.9h.5M132.3 226.6l.3-.2v1.5M132.3 227.9h.6M133.4 226.6l.2-.2h.5l.3 .2v.3l-.5 .2M134.1 227.1l.3 .3v.3l-.3 .2h-.5l-.2-.2M134.9 226.6l.3-.2h.5l.3 .2v.3l-.5 .2M135.7 227.1l.3 .3v.3l-.3 .2h-.5l-.3-.2"/>
<path d="M136.5 226.6l.3-.2 .5 .2v1.1l-.3 .2-.5-.2zM137.8 226.6l.3-.2v1.5M137.8 227.9h.5M184.2 226.1l.3-.2v1.6M184.2 227.5h.5M185.5 225.9l.5 .2v1.1l-.2 .3-.5-.3v-1.1zM187.6 226.7h-.8l-.3-.6 .3-.2h.6l.2 .2v.8l-.5 .6h-.3M189.2 225.9h-1.1v.5h.8l.3 .3v.5l-.3 .3h-.5l-.3-.3M190.5 225.9h-.3l-.5 .5v.8l.2 .3h.6l.2-.3-.2-.5h-.8M191.2 225.9h1.1l-.8 1.6M217.6 225.6l.2-.2v1.5M217.6 226.9h.5"/>
<path d="M218.6 225.6l.3-.2 .5 .2v1.1l-.3 .2-.5-.2zM220 225.6l.2-.2 .5 .2v1.1l-.2 .2-.5-.2zM221.5 226.2l-.3-.3v-.3l.3-.2h.5l.3 .5-.3 .3h-.5l-.3 .2v.3l.3 .2h.5l.3-.2-.3-.5M222.8 225.6l.2-.2h.6l.2 .2-.2 .6h-.6l-.2 .2v.5h1M224.4 225.6l.2-.2h.6l.2 .2v.3l-.5 .3M225.2 226.2l.2 .2-.2 .5h-.6l-.2-.2M249.8 225.1l.2-.3v1.6M249.8 226.4h.5M250.8 225.1l.3-.3v1.6M250.8 226.4h.5M252.1 225.6l-.3-.3 .3-.5h.5l.3 .5-.3 .3h-.5l-.3 .5 .3 .3h.5l.3-.3-.3-.5M253.4 225.1l.2-.3h.6l.3 .3-.3 .5h-.3"/>
<path d="M254.2 225.6l.3 .3v.2l-.3 .3h-.6l-.2-.3M255 225.1l.2-.3h.5l.3 .3-.3 .5h-.2M255.7 225.6l.3 .3v.2l-.3 .3h-.5l-.2-.3M256.5 225.1l.3-.3v1.6M256.5 226.4h.5M278.3 225.1l.3-.3v1.6M278.3 226.4h.5M279.6 224.8l.5 .3v1l-.2 .3-.6-.3v-1zM280.9 225.6l-.2-.3 .2-.5h.5l.3 .5-.3 .3h-.5l-.2 .5 .2 .3h.5l.3-.3-.3-.5M283.2 225.9h-1l.8-1.1v1.6M284.6 224.8h-.3l-.5 .5v.8l.2 .3h.6l.2-.3-.2-.5h-.8M285.4 225.1l.2-.3h.5l.3 .3-.3 .5h-.5l-.2 .3v.5h1"/>
<path d="M302.5 225.6l.3-.2v1.5M302.5 226.9h.6M303.6 225.6l.3-.2v1.5M303.6 226.9h.5M305.7 226.1h-.8l-.3-.2v-.3l.3-.2h.5l.3 .2v.8l-.5 .5h-.3M306.2 225.6l.3-.2 .5 .2v1.1l-.3 .2-.5-.2zM307.5 225.6l.2-.2h.6l.3 .2-.3 .5h-.3M308.3 226.1l.3 .3-.3 .5h-.6l-.2-.2M309.1 225.6l.2-.2 .6 .2v1.1l-.3 .2-.5-.2zM358.9 236.5h50l-50 .1zM358.9 236.6l50-.1v.1zM358.9 231.5h50l-50 .1z"/>
<path d="M358.9 231.6l50-.1v.1zM358.9 226.5h50l-50 .1zM358.9 226.6l50-.1v.1zM358.9 221.5h50l-50 .1zM358.9 221.6l50-.1v.1zM408.9 236.6l2.5-.1v.1zM408.9 236.5h2.5l-2.5 .1z"/>
</g>
<text font-size="13.4" x="367.9" y="266.4">A703</text>
<g font-size="5">
<text x="369.5" y="60.8">PROPOSTA</text>
<text x="364.7" y="66.8">PROGETTUALE</text>
</g>
<g font-size="4.4">
<text x="132.7" y="4.4">CREATO CON LA VERSIONE DIDATTICA DI UN PRODOTTO AUTODESK</text>
<text x="415.6" y="71.5" transform="rotate(90 415.6 71.5)">CREATO CON LA VERSIONE DIDATTICA DI UN PRODOTTO AUTODESK</text>
<text x="4.2" y="225.8" transform="rotate(-90 4.2 225.8)">CREATO CON LA VERSIONE DIDATTICA DI UN PRODOTTO AUTODESK</text>
<text x="287" y="292.9" transform="rotate(-180 287 292.9)">CREATO CON LA VERSIONE DIDATTICA DI UN PRODOTTO AUTODESK</text>
</g>
<g font-size="3.5">
<text x="221.9" y="77.7">1 x</text>
<text x="272.7" y="77.2">4 x</text>
<text x="123.1" y="79.4">2 x</text>
<text x="151.6" y="78.3">8 x</text>
<text x="182.5" y="78.3">20 x</text>
<text x="124.4" y="159.3">2 x</text>
<text x="176.2" y="160">4 x</text>
<text x="226.9" y="159.1">4 x</text>
<text x="288.3" y="159.9">4 x</text>
<text x="59.1" y="225.4">4 x 130501</text>
<text x="123.7" y="227.9">12 x</text>
<text x="178.6" y="227.5">4 x</text>
<text x="211.9" y="226.9">4 x</text>
<text x="242.2" y="226.4">16 x</text>
<text x="270.8" y="226.4">16 x</text>
<text x="295" y="226.9">16 x</text>
</g>
<g font-size="2.5">
<text x="51.5" y="9.6">1</text>
<text x="106.1" y="9.6">2</text>
<text x="156.1" y="9.6">3</text>
<text x="206.1" y="9.6">4</text>
<text x="256.1" y="9.6">5</text>
<text x="306.1" y="9.6">6</text>
<text x="356.1" y="9.6">7</text>
<text x="406.1" y="9.6">8</text>
<text x="359.7" y="29.5">POLITECNICO DI MILANO</text>
<text x="359.8" y="35.6">C.L. DESIGN DEGLI INTERNI</text>
<text x="359.8" y="32.5">SCUOLA DEL DESIGN</text>
<text x="359.9" y="39.3">PROGETTO:</text>
<text x="23.1" y="45.7">A</text>
<text x="410" y="48">A</text>
<text x="359.9" y="89.3">CORSO:</text>
<text x="370.2" y="91.2">STRUMENTI E METODI</text>
<text x="374" y="94.3">DEL PROGETTO</text>
<text x="359.9" y="106">DOCENTE:</text>
<text x="23.1" y="110.7">B</text>
<text x="372.4" y="112.4">MARCO FERRARA</text>
<text x="410" y="110.7">B</text>
<text x="359.9" y="122.7">STUDENTI:</text>
<text x="373.1" y="127.5">COLOSIO SIMONE</text>
<text x="359.9" y="139.4">OGGETTO:</text>
<text x="371.7" y="142.3">LIBRERIA BRIMNES</text>
<text x="378" y="145.3">403.012.23</text>
<text x="378.9" y="148.3">VITERIA</text>
<text x="359.9" y="156">NOTE:</text>
<text x="23" y="160.7">C</text>
<text x="410" y="160.7">C</text>
<text x="383.3" y="162.5">-</text>
<text x="359.9" y="172.7">NOME FILE:</text>
<text x="363.7" y="178.6">libreria BRIMNES 403.012.23.dwg</text>
<text x="359.8" y="189.9">VERS</text>
<text x="399.4" y="189.9">DATA</text>
<text x="23" y="210.7">D</text>
<text x="410" y="210.7">D</text>
<text x="359.9" y="239.5">TAVOLA NO.:</text>
<text x="359.9" y="234.9">A</text>
<text x="393.5" y="234.9">2017.05.23</text>
<text x="394.7" y="239.5">17 DI</text>
<text x="403.2" y="239.5">17</text>
<text x="23.1" y="260.6">E</text>
<text x="410" y="260.6">E</text>
<text x="369.9" y="281.9">2017/05/21</text>
<text x="384.8" y="281.9">SCALA:</text>
<text x="400.8" y="281.9">1:2</text>
<text x="20.3" y="286.8" transform="rotate(-90 20.3 286.8)">DIRECTORY: C:\USERS\SIMONE\DESKTOP\FINALE PDF FERRARA\LIBRERIA BRIMNES 403.012.23.DWG | PLOTTED ON: 10/06/2017 15.47.26 | BY USER: SIMONE COLOSIO</text>
<text x="359.8" y="284.9">REV:</text>
<text x="359.9" y="282">DATA:</text>
<text x="369.9" y="284.9">A</text>
<text x="384.8" y="284.9">FORMATO:</text>
<text x="401.3" y="284.9">A3</text>
<text x="49.6" y="289.9">1</text>
<text x="106.1" y="289.9">2</text>
<text x="156.1" y="289.9">3</text>
<text x="206.1" y="289.9">4</text>
<text x="256.1" y="289.9">5</text>
<text x="306.1" y="289.9">6</text>
<text x="357.3" y="289.1">0</text>
<text x="367.3" y="289.1">0.5m</text>
<text x="382.3" y="289.1">1.25m</text>
<text x="400.7" y="289.1">2.5m</text>
</g>
</svg>
